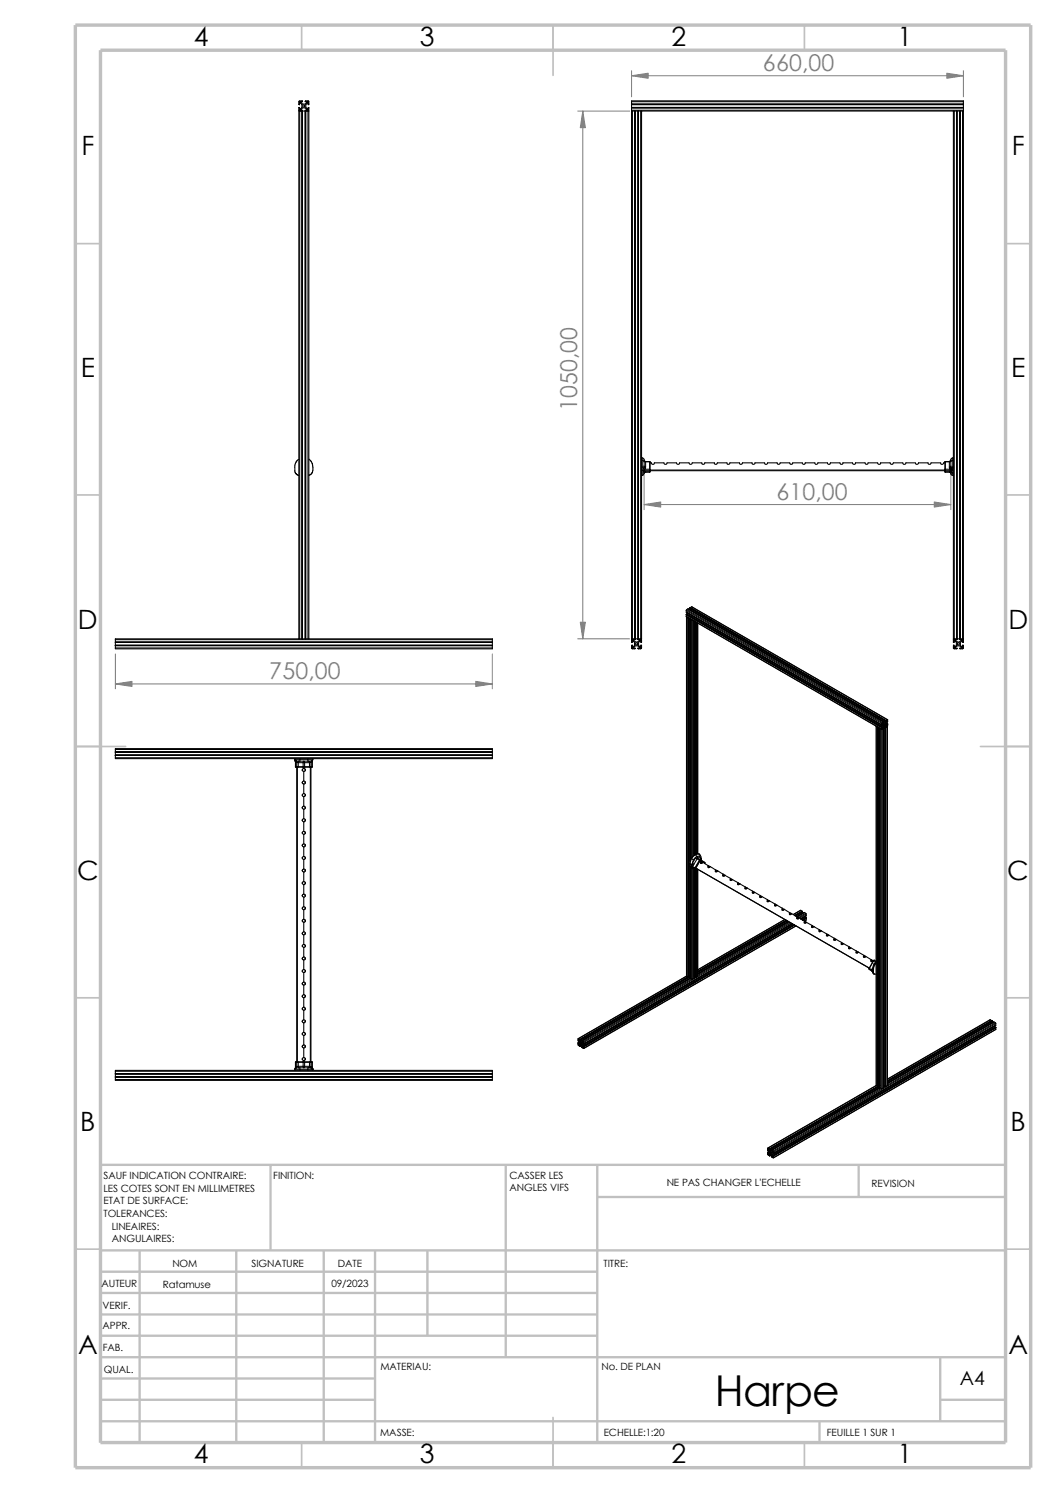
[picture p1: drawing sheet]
<svg xmlns="http://www.w3.org/2000/svg" width="210mm" height="297mm" viewBox="0 0 210 297" stroke-linecap="round" stroke-linejoin="round" font-family="sans-serif">
<g fill="none" stroke="#c0c0c0" stroke-width=".34">
<path d="M60 5v5M110 5v10M160 5v5M15 48.5h5M200 48.5h5M15 98.5h5M200 98.5h5M15 148.5h10M195 148.5h10M15 198.5h5M200 198.5h5M15 248.5h5"/>
<path d="M200 248.5h5M60 287v5M110 282v10M160 287v5"/>
</g>
<g fill="none" stroke="#c0c0c0" stroke-width=".47">
<path d="M53.8 231.7v17.1M100.6 231.7v38.3M118.8 238.1h81.2M118.8 231.7v55.3M170.8 231.7v6.4M200 231.7h-180v55.3M20 248.8h180M20 257.2h98.8M20 253h98.8M27.8 248.8v38.2M47 248.8v38.2M64.4 248.8v38.2"/>
<path d="M74.6 248.8v38.2M85 248.8v16.9M20 265.7h98.8M20 261.5h98.8M20 270h180M20 274.2h54.6M20 278.5h54.6M187 278.5h13M187 270v12.7M20 282.7h180M163 282.7v4.3"/>
</g>
<path d="M15 5h190v287h-190zM20 10h180v277h-180z" fill="none" stroke="#c0c0c0" stroke-width=".68" stroke-linecap="butt"/>
<g fill="none" stroke="#000" stroke-width=".21">
<path d="M59.5 21.4l-.1 .6 .2 .1M59.5 20.7h.1M59.5 21.4h.1M59.5 20.2h.3l-.1 .2h-.2zM59.5 21.8l.2-.1 .1 .3h-.3zM59.6 21.4h-.1M59.6 21.4v.2h.2M59.6 21.4h.1M59.6 22.1h-.2v105M59.6 22.1h1.7M59.6 22.1v105M59.8 20.5h-.2v.3l-.1-.1"/>
<path d="M59.8 20.5l.2 .3v.6M59.8 20.5h.1M59.8 21.6h.1M60 21.4h.1M60 21.4l-.2 .2M60.1 22.1h.1M60.1 20.1l-.7 .1 .1 .5M60.1 20.1v.1M60.1 22.1v105M60.1 20.1h.1M60.1 22h.1M60.1 20.2h.1"/>
<path d="M60.1 22v.1M60.2 21.5l-.3 .2v.2l.3 .1M60.2 20.2h-.3v.2l.3 .3M60.2 20.7h.5M60.2 21.5h.5M60.2 20.7h.1M60.2 21.5h.1M60.7 20.2h.3M60.7 22l.1 .1M60.7 21.5l.3 .2v.2M60.7 22.1v105M60.7 22.1h.1"/>
<path d="M60.7 20.7h.1M60.7 20.2h.1M60.7 22h.1M60.7 21.5h.1M60.8 22.1h.1M60.8 22.1v105M60.8 20.1h.1M60.8 20.1l-.1 .1M60.8 20.1h.6v.6M60.8 21.4l.3 .2M60.8 21.4h.1M61 20.2h.1"/>
<path d="M61 21.9h.1M61 20.2v.2l-.3 .3M61 21.9l-.3 .1M61.1 21.8h.2v.1l-.2 .1zM61.1 20.2h.2v.2h-.2zM61.1 21.6h.1M61.3 22.1h.1v105M61.3 22.1v105M61.3 21.4v.2h-.2M61.3 21.4h.1M61.4 20.7h.1M61.4 21.4h.1"/>
<path d="M61.4 20.7l-.1 .1v-.3h-.2l-.3 .3v.6M61.4 21.4v.5l-.1 .2M125.6 22.1h.2M125.6 22.1v105h.2M125.6 20.2h66M125.6 21.4h66M125.6 21.9h66M125.6 20.7h66M125.6 20.2v1.7M125.6 21.9v.2M125.6 20.2v-.1h66v.1M125.6 20.7h.1"/>
<path d="M125.6 21.4h.1M125.6 20.8h66zM125.8 22.1h1.6M125.8 22.1v105M126.2 22.1v105M126.2 22.1h.1M126.3 22.1v105M126.3 22.1h.1M126.9 22.1v105M127 22.1h.1M127.4 22.1h.2M127.4 22.1v105"/>
<path d="M127.6 22.1v69.5M127.6 22.1h62M189.6 22.1v69.5M189.6 22.1h.2M189.8 22.1h1.6M189.8 22.1v105M190.2 22.1h.1M190.2 22.1v105M190.3 22.1v105M190.3 22.1h.1M190.9 22.1v105M190.9 22.1h.1"/>
<path d="M191 22.1v105M191 22.1h.1M191.4 22.1h.2M191.4 22.1v105M191.6 22.1v105h-.2M191.6 20.2v1.7M191.6 21.9v.2M191.6 20.7h.1M191.6 21.4h.1M59.4 91.4l-.5 .5-.3 .6 .1 1.5 .4 .4 .3 .2M61.4 91.4l.3 .2M61.7 91.6l.4 .7 .1 1.3"/>
<path d="M62.2 93.6l-.2 .6-.6 .4M127.6 94.6v32.5h-.2M127.6 93.6h.1M127.6 92.9h.1M127.6 91.6h.1M127.6 94.6h.1M127.6 91.1h.1M127.6 92.9v.7M127.6 91.6v1.3M127.6 93.6v1M127.7 91.6l.4 .3M127.7 92.9v.7"/>
<path d="M127.7 91.6v1.3M127.7 92.9h.4M127.7 93.6h.2M127.7 93.6v1M127.7 91.1v.5M127.7 91.1a.54 .54 0 0 1 .4 .8M127.9 93.6l.1 .2M128 93.1l-.1 .5M128 93.8l.1 .2M128 93.1l.2 .2M128.1 94v.1M128.1 93.6h-.2"/>
<path d="M128.1 91.5l.3 .3M128.1 91.9v.8M128.1 94.1h.1M128.1 92.9l.3 .2M128.1 92.7l.3 .2M128.1 91.7l.3 .2M128.1 92.7v.2M128.1 92.9l-.1 .2M128.1 93.6h.1M128.1 94.2l-.4 .4M128.2 93.6l-.2 .2M128.2 93.3l-.1 .3"/>
<path d="M128.2 93.6h1M128.2 93.3h1M128.2 93.6l.1 .3M128.3 93.9h.1M128.3 93.9h.9M128.3 93.9l-.2 .1M128.4 93.1l-.2 .2M128.4 93.9h.8M128.4 93.9l-.3 .2M128.4 91.8v.1M128.4 91.8h.8M128.4 91.9h.8"/>
<path d="M128.4 92.9v.2M128.4 91.9v1M129.2 93.3v.3M129.2 93.3l.1 .1M129.2 91.9h.1M129.2 93.9h.1M129.2 91.8v.1M129.2 91.9v1.4M129.2 93.6v.3M129.2 91.8l.1 .1M129.3 93.8l-.1 .1M129.3 93.6h-.1"/>
<path d="M129.3 93.4v.2M129.3 93.8h.1M129.3 92.1l.2 .1a.3 .3 0 0 0 .4 .2 .3 .3 0 0 0 .2-.3l1.9 .1a.33 .33 0 0 0 .4 .2 .33 .33 0 0 0 .3-.3l1.9 .1a.3 .3 0 0 0 .3 .2 .3 .3 0 0 0 .3-.3l1.9 .1a.3 .3 0 0 0 .3 .2 .3 .3 0 0 0 .3-.3l1.9 .1a.3 .3 0 0 0 .3 .2 .3 .3 0 0 0 .3-.3l1.9 .1a.3 .3 0 0 0 .3 .2 .3 .3 0 0 0 .3-.3l1.9 .1a.3 .3 0 0 0 .3 .2 .3 .3 0 0 0 .3-.3l1.9 .1a.3 .3 0 0 0 .3 .2 .3 .3 0 0 0 .3-.3l1.9 .1a.3 .3 0 0 0 .3 .2 .3 .3 0 0 0 .3-.3l1.9 .1a.3 .3 0 0 0 .3 .2 .3 .3 0 0 0 .3-.3l1.9 .1a.3 .3 0 0 0 .3 .2 .3 .3 0 0 0 .3-.3l1.9 .1a.3 .3 0 0 0 .3 .2 .3 .3 0 0 0 .2-.3l2 .1a.3 .3 0 0 0 .3 .2 .3 .3 0 0 0 .2-.3l2 .1a.3 .3 0 0 0 .3 .2 .3 .3 0 0 0 .2-.3l1.9 .1a.3 .3 0 0 0 .4 .2 .3 .3 0 0 0 .2-.3l1.9 .1a.3 .3 0 0 0 .4 .2 .3 .3 0 0 0 .2-.3l1.9 .1a.3 .3 0 0 0 .4 .2 .3 .3 0 0 0 .2-.3l1.9 .1a.3 .3 0 0 0 .4 .2 .3 .3 0 0 0 .2-.3l1.9 .1a.3 .3 0 0 0 .4 .2 .3 .3 0 0 0 .2-.3l1.9 .1a.33 .33 0 0 0 .4 .2 .33 .33 0 0 0 .3-.3l1.9 .1a.3 .3 0 0 0 .3 .2 .3 .3 0 0 0 .3-.3l1.9 .1a.3 .3 0 0 0 .3 .2 .3 .3 0 0 0 .3-.3l1.9 .1a.3 .3 0 0 0 .3 .2 .3 .3 0 0 0 .3-.3l1.9 .1a.3 .3 0 0 0 .3 .2 .3 .3 0 0 0 .3-.3h.2M129.3 93.6h58.6M129.3 91.9v1.5M129.3 93.6v.2M129.3 93.5h58.6M187.9 93.8l.1 .1M187.9 93.4v.2M187.9 93.6h.1M187.9 93.8h.1M187.9 91.9v1.5"/>
<path d="M187.9 93.6v.2M188 91.8l-.1 .1M188 93.3v.3M188 93.3l-.1 .1M188 91.9h-.1M188 93.9h.1M188 91.8v.1M188 93.9h.8M188 91.8h.8M188 93.6h1M188 93.3h1M188 91.9v1.4"/>
<path d="M188 93.6v.3M188 91.9h.8M188 93.9h.9M188.8 91.8v.1M188.8 91.9v1M188.8 92.9v.2M188.8 93.1l.1 .2 .3-.2M188.8 93.9l.3 .2M188.9 93.9h-.1M188.9 93.9h.1M188.9 93.9l.2 .1M188.9 93.8l.2 .1"/>
<path d="M188.9 93.8v.1M189 93.3v.1M189 93.6l.2 .2M189 93.6l-.1 .2M189 93.6h.2M189 93.6h.1M189 93.4v.2M189 93.6l.2 .1M189.1 92.7v.2M189.1 92.9l.1 .2M189.1 91.5l-.3 .3M189.1 92.9h.4"/>
<path d="M189.1 91.9v.8M189.1 92.9l-.3 .2M189.1 94.2h.1M189.1 92.7l-.3 .2M189.1 91.7l-.3 .2M189.1 94.2v.2l.4 .2M189.1 93.9v.1M189.1 93.9l.4 .1M189.1 94l.4 .1M189.1 94v.1M189.2 93.1h.3M189.2 93.4v.2"/>
<path d="M189.2 93.4l.2 .1M189.2 93.2v.2M189.2 93.6v.1M189.2 93.7v.1M189.2 93.4h-.2M189.2 93.1v.1M189.2 93.8l-.1 .1M189.2 93.2l-.2 .1M189.4 93.5l-.2 .1M189.4 93.5v.1M189.4 93.6l-.2 .1M189.4 93.6l.1 .4"/>
<path d="M189.4 93.6h.2M189.5 93.1l-.1 .4M189.5 92.9v.2M189.5 94v.1M189.5 92.9h.1M189.5 91.6h.1M189.5 94.6h.1M189.5 91.1h.1M189.5 91.6l-.4 .3M189.5 91.6v1.3M189.5 94.1v.5M189.5 91.1v.5"/>
<path d="M189.5 91.1a.54 .54 0 0 0-.4 .8M189.6 91.6v1.3M189.6 93.6v1M189.6 94.6v32.5h.2M189.6 92.9v.7M22.9 128.4h75M22.9 128.9h75M22.9 127.3v1.1M22.9 128.4v.5M22.9 127.3h75M22.9 127.8h75M22.9 128.4h75.1"/>
<path d="M22.9 128.4h.1M22.9 128.9v.2h75v-.2M22.9 127.8h.1M59.4 127.1h.2M59.4 127.1h-36.5v.2M59.6 127.1h1.7M60.1 127.1h.1M60.7 127.1h.1M60.8 127.1h.1M61.3 127.1h.1M61.4 127.1h36.5v.2M97.9 127.3v1.1"/>
<path d="M97.9 128.4v.5M97.9 128.4h.1M97.9 127.8h.1M125.6 128.4v.6l.6 .1M125.6 128.4h.1M125.7 127.2h.2v.2h-.2zM125.7 128.8l.2-.1v.3h-.2zM125.7 128.4h-.1M125.7 128.4h.1M125.7 127.8h.1M125.7 128.4v.2l.2 .1M125.8 127.1h1.6"/>
<path d="M125.8 127.1h-.2l.1 .7M125.9 128.7h.1M125.9 127.6h.1M125.9 127.6h-.2v.2M125.9 127.6l.3 .2M126.1 128.9h.2M126.1 127.3h.2M126.1 127.3v.1M126.1 128.7v.2M126.1 128.7h.1M126.1 128.9h.1M126.1 127.3h.1"/>
<path d="M126.1 127.4h.1M126.2 128.4l-.3 .3M126.2 127.8v.6M126.2 128.4h.1M126.2 127.8h.1M126.2 127.1l.1 .1M126.2 127.1h.1M126.2 129.1h.1M126.3 128.9l-.1 .2M126.3 128.5h.6M126.3 128.5l-.2 .2M126.3 127.2h.1"/>
<path d="M126.3 128.5h.1M126.3 128.9h.1M126.3 127.3h.1M126.3 127.1h.1M126.9 128.5h.1M126.9 128.5l.3 .2v.2l-.3 .1M126.9 127.2h.1M126.9 129h.1M126.9 127.2l.3 .1v.1l-.3 .3h-.6l-.2-.3M127 127.1h.1M127 129v.1M127 127.1l-.1 .1"/>
<path d="M127 129.1h.1M127 127.8l.3-.2h.2v.2M127 127.8v.6M127 128.4l.3 .3M127 127.8h.1M127 128.4h.1M127.3 127.2h.2v.2h-.2zM127.3 128.7h.1M127.4 127.1l.2 .2v.5M127.5 128.4v.3h-.2M127.5 128.4h.1M127.5 127.8h.1"/>
<path d="M127.6 128.4h.1M127.6 127.8h.1M127.6 128.4l-.1 .6-.5 .1M136.5 122.3h.1M136.5 121.8h.1M136.5 122.6l38.9 22.5M136.5 121.8l39.2 22.6M136.5 121.5l38.8 22.4M136.5 121.5v.3M136.5 122.3v.3M136.5 122.3l38.9 22.4M136.5 122.3l38.8 22.4"/>
<path d="M136.5 122.6l38.8 22.4M136.5 122.7l.1 .1M136.5 122.7l.1 71.5M136.5 122.2h.1M136.5 122.2v.1M136.5 122.2l38.9 22.4M136.6 122.8l.2 .1M136.6 122.8v71.4M136.6 121.3l38.9 22.4M136.6 121.3l-.1 .2M136.8 121.1h.1M136.8 121.1l39.3 22.7"/>
<path d="M136.8 122.9v71.5M136.8 121.1l-.2 .2M136.8 122h.1M136.8 122l38.9 22.5M136.8 122l-.1 .3M136.8 122.9h.1M136.9 121.2h.1M136.9 122.9h.1M136.9 122.9l.1 71.5M137.2 120.9h.1M137.2 121.3h.1M137.2 121h.1"/>
<path d="M137.2 121l38.9 22.5M137.2 123.1v48.3M137.2 120.9l38.9 22.5M137.2 121.3l38.9 22.5M137.3 123.1h.1M137.3 123.1v48.2M137.3 120.9l38.8 22.4M137.3 120.9l-.1 .1M137.3 123.1l.2 .2M137.3 120.9h-.1M137.4 121.1l-.2 .2M137.5 123.3l.2 .1"/>
<path d="M137.5 120.7l39 22.5M137.5 123.3v47.3M137.5 120.7l38.9 22.5M137.5 120.7l-.2 .2M137.8 123.4v47M138 123.5v46.6M138.3 123.7v46.2M138.4 123.8v46.1M138.5 123.8v46.1M138.7 124v45.8M138.8 124v45.8M189.6 128.4h.1"/>
<path d="M189.6 127.7v.1M189.6 128.4v.6l.6 .1M189.6 127.8h.1M189.7 128.4h.1M189.7 127.8h.1M189.7 128.8l.2-.1v.3h-.2zM189.7 127.2h.2v.2h-.2zM189.7 128.4v.3h.2M189.7 127.8v-.2h.2l.3 .2M189.8 127.1h-.2l.1 .7M189.8 127.1h1.6M189.9 128.7h.1"/>
<path d="M190.2 128.4l-.3 .3M190.2 127.8v.6M190.2 128.4h.1M190.2 127.8h.1M190.2 129.1h.1M190.2 127.1h.1M190.2 127.1l.1 .1M190.3 128.5l-.3 .4h.3M190.3 128.9l-.1 .2M190.3 127.3h-.3v.1l.3 .3h.6l.2-.3M190.3 128.5h.6M190.3 127.2h.1"/>
<path d="M190.3 128.5h.1M190.3 128.9h.1M190.3 127.1h.1M190.9 128.9l.1 .2M190.9 128.9h.2M190.9 127.3h.2M190.9 127.2h.1M190.9 128.5l.2 .2M190.9 127.3h.1M190.9 128.9h.1M190.9 128.5h.1M190.9 127.1h.1"/>
<path d="M191 127.1l-.1 .1M191 127.1h.1M191 129.1h.1M191 127.8v.6M191 128.4l.3 .3M191 127.8h.1M191 128.4h.1M191.1 127.3v.1M191.1 128.7v.2M191.1 127.4h.1M191.1 127.3h.1M191.1 128.9h.1"/>
<path d="M191.1 128.7h.1M191.3 127.6h.2v.2M191.3 127.6l-.3 .2M191.3 128.7h.1M191.3 128.8l.2-.1v.2l-.2 .1zM191.3 127.6h.1M191.3 127.2h.2v.2h-.2zM191.4 127.1l.2 .2v.5M191.5 128.4v.2l-.2 .1M191.5 128.4h.1M191.5 127.8h.1M191.6 127.8h.1"/>
<path d="M191.6 127.8h-.1M191.6 128.4v.6l-.6 .1M191.6 128.4h.1M22.9 149.1v1.1M22.9 150.3v.4M22.9 149.1h75M22.9 149.6h75M22.9 150.3h75M22.9 150.7h75M22.9 150.2h75.1M22.9 150.2h75M22.9 149.1v-.2h75v.2"/>
<path d="M22.9 149.6h.1M22.9 150.3h.1M22.9 150.7v.2h75v-.2M22.9 150.2v.1M22.9 150.2h.1M58.6 151.1l.1 .3M58.6 150.9v.2M58.6 151h.2M58.7 151.4l.1 .1M58.7 151.4h.1M58.8 152.5v.1M58.8 151.3l-.1-.3 .2 .4"/>
<path d="M58.8 151.3v.2M58.8 152.5h.1M58.8 151.5h.1M58.8 151.3h.1M58.8 151.5v.1M58.8 151.3l-.1 .1M58.8 151.5v1M58.8 152.5l.1 .1M58.8 151l.2 .4M58.8 151.6h.1M58.8 151.6v.9M58.8 151.3l.1 .1"/>
<path d="M58.8 152.5h.2M58.8 151h.8M58.8 151.3v.3M58.9 152.6h.1M58.9 151.4h.1M58.9 152.6h.2M58.9 151.4v.2M58.9 151.4l.1 .2M58.9 151.6h.1M59 151.4l.1 .2M59 151.4h.4M59 151.6v.9"/>
<path d="M59 152.6v58.6M59 151.6h.1M59 152.5h.3M59 152.5l.1 .1M59.1 151.6l.2 .1M59.1 152.6h.1M59.1 152.6v58.6M59.2 152.6h1M59.3 151.7h.1M59.3 151.7v.8M59.3 151.7h1M59.3 152.5h1"/>
<path d="M59.3 152.5l-.1 .1M59.4 151.4l-.1 .3M59.4 151.4h.2M59.5 151.4l-.2 .3M59.6 151v.4M59.6 150.9v.1M59.6 151h1.6M59.6 151.4h1.6M60.1 153.1v.1M60.1 155.6v.1M60.1 158.1v.1M60.2 153v.3"/>
<path d="M60.2 155.6v.2M60.2 158.1v.2M60.2 152.6h.4M60.3 151.7v.8M60.3 152.5l-.1 .1M60.3 151.7h.3M60.3 151.7l.1-.3 .2 .3M60.3 152.5h.3M60.4 152.6v.3M60.4 153.5v1.9M60.4 156v1.9M60.4 158.5v1.9"/>
<path d="M60.4 152.9a.3 .3 0 0 0-.3 .3 .3 .3 0 0 0 .3 .3M60.4 155.4a.3 .3 0 0 0-.3 .3 .3 .3 0 0 0 .3 .3M60.4 157.9a.32 .32 0 0 0-.3 .3 .32 .32 0 0 0 .3 .3M60.4 157.9a.32 .32 0 0 1 .3 .3 .32 .32 0 0 1-.3 .3M60.4 155.4a.3 .3 0 0 1 .3 .3 .3 .3 0 0 1-.3 .3M60.4 152.9a.3 .3 0 0 1 .3 .3 .3 .3 0 0 1-.3 .3M60.6 152.5v.1M60.6 151.7v.8M60.6 151.7h1M60.6 152.5h1M60.6 152.6h1M60.7 153v.3"/>
<path d="M60.7 155.5v.3M60.7 158.1v.2M61.2 151.4h.2M61.2 150.9v.1M61.2 151v.4M61.2 151h1M61.3 151.4l.3 .3M61.4 151.4l.2 .3M61.6 152.5h.2M61.6 152.5v.1M61.6 151.7v.8M61.6 151.7h.1"/>
<path d="M61.6 152.6h.2M61.7 152.6v58.6M61.8 152.6h.2M61.8 152.5v.1M61.8 151.6l-.2 .1M61.8 151.6v.9M61.8 152.6v58.6M61.8 152.5h.3M61.9 151.4l-.1 .2M61.9 151.4h-.5M62 152.6h.1M62.1 152.5h.1"/>
<path d="M62.1 151.3l-.2 .1M62.1 151.6v.9M62.1 151.6h-.3M62.1 151.3v.3M62.1 152.5l-.1 .1M62.1 151.4h.1M62.1 151.4v.2M62.1 151.4v1.1M62.1 151.3h.1M62.1 151.3v.1M62.2 151l-.1 .3M62.2 150.9v.1"/>
<path d="M97.9 149.1v1.1M97.9 150.3v.4M97.9 149.6h.1M97.9 150.3h.1M97.9 150.2v.1M174.2 144.4l.3 .3M174.2 144.5l.1 71.5M174.5 144.7v71.5M174.5 144.7h.1M174.6 144.7h.1M174.6 144.7h.1v71.4M174.6 144.7v71.5"/>
<path d="M174.6 144.7l.1 71.5M175 144.9h.1M175 144.9v71.5M175 144.9l.3 .2M175.3 145.1v71.4M175.3 145.1h.2M175.3 143.9l.1 .3M175.3 144.7v.3M175.3 145l.2 .1M175.4 144.7h.1M175.4 144.2h.1M175.4 144.7h-.1"/>
<path d="M175.4 144.3h.1M175.4 144h.1M175.4 145h.1M175.4 143.9h.1M175.4 143.9v.1M175.4 144.6v.2M175.4 144.9v.1M175.4 144.7h.2M175.4 144.8h.1M175.4 144.9l.1 .1M175.5 143.8l.1 .1M175.5 144.9h.1"/>
<path d="M175.5 145.1v71.4M175.5 143.8l-.1 .1M175.5 144.9h-.1M175.5 143.7l-.2 .2M175.5 143.8h.1M175.5 144.8l.1 .1M175.5 143.9v.1M175.5 144.8v.1M175.5 145h.1M175.6 143.9h-.1M175.6 144.9l-.1 .1M175.6 144l.1 .1"/>
<path d="M175.6 144l-.2 .3M175.6 143.8v.1M175.6 144.9h.1M175.6 144.7l-.1 .1M175.6 144.7h.1M175.6 144h.1M175.6 144.8h.1M175.6 143.8h.1M175.6 143.9h.1M175.6 144.7l.2 .1M175.6 143.9l.2 .1M175.6 144.8v.1"/>
<path d="M175.7 144.1v.3M175.7 144.9v71.5M175.7 143.6h.1M175.7 144.9l-.2 .2M175.7 144.5l-.1 .2M175.7 143.6l-.2 .1M175.7 144.4v.1M175.8 144.8v.1M175.8 144.5h.1M175.8 144h.1M175.8 144.5l-.2 .3M175.8 144.8l-.2 .1"/>
<path d="M175.8 143.6l-.2 .1M175.8 144.5l.3 .2M175.8 144.9h-.2M175.8 144.9h-.1M175.9 144.5l-.1 71.5M175.9 144.4l.2 .2M176 144.4l.3 .1M176 144.7v71.4M176 144.7h.1M176.1 144.7v71.5M176.1 144.7h.1M176.1 144.3l.2 .1"/>
<path d="M176.1 143.8l-.3 .2M176.1 144.3l-.3 .2M176.1 143.8h.1M176.1 143.5h.1M176.1 144.3h.1M176.1 143.4v.1M176.1 143.4l.2 .1M176.1 143.3v.1M176.1 143.4h.1M176.1 143.3h.1M176.2 144.7h-.2M176.2 144.2l.2 .1"/>
<path d="M176.2 143.8v.4M176.2 143.8h.1M176.2 144.2h.1M176.3 143.4h.1M176.3 143.5l-.2 .3M176.3 143.4v.1M176.3 144.4v.1M176.3 143.4l-.2 .1M176.3 144.5l-.2 .1M176.3 143.5h.1M176.3 144.5h.1M176.3 144.4h.1"/>
<path d="M176.3 143.4l.1 .1M176.3 143.6h.1M176.3 143.3l.1 .1M176.3 144.4l.1 .1M176.3 143.3v.1M176.3 143.6l-.1 .2M176.4 144.4h-.1M176.4 143.3h-.1M176.4 143.3h.1M176.4 144.4h.1M176.4 144.3h.1M176.4 143.5h.1"/>
<path d="M176.4 144.2l-.2-.1 .2 .1M176.4 144l.2 .1M176.4 144.5l-.3 .2M176.4 143.5v.1M176.4 144.1v.1M176.4 144.5v71.5M176.4 144.3v.1M176.4 144.5h.1M176.4 143.4v.1M176.4 143.2l-.3 .1M176.4 143.6h.1M176.4 143.5l-.1 .1"/>
<path d="M176.4 144.2v.1M176.4 144.2h.1M176.4 144h.1M176.4 143.2h.1M176.5 143.6h.1M176.5 144h.1M176.5 144.5l-.1 71.5M176.5 143.3h.1M176.5 144v.1M176.5 144.3v.1M176.5 144l-.3-.2 .2 .3M176.5 144.4l-.1 .1"/>
<path d="M176.5 143.3l-.1 .1M176.5 144.1h.1M176.5 143.2v.4M176.5 144.1l-.1 .4M60.1 160.6v.1M60.1 163.1v.1M60.1 165.6v.1M60.1 168.1v.1M60.1 170.6v.1M60.1 173.1v.1M60.1 175.6v.1M60.1 178.1v.1"/>
<path d="M60.2 160.6v.2M60.2 163.1v.2M60.2 165.6v.2M60.2 168.1v.2M60.2 170.6v.2M60.2 173.1v.2M60.2 175.6v.2M60.2 178.1v.2M60.4 161v1.9M60.4 163.5v1.9M60.4 166v1.9M60.4 168.5v1.9"/>
<path d="M60.4 171v1.9M60.4 173.5v1.9M60.4 176v1.9M60.4 178.5v1.9M60.4 160.4a.32 .32 0 0 0-.3 .3 .32 .32 0 0 0 .3 .3M60.4 162.9a.32 .32 0 0 0-.3 .3 .32 .32 0 0 0 .3 .3M60.4 165.4a.3 .3 0 0 0-.3 .3 .3 .3 0 0 0 .3 .3M60.4 167.9a.3 .3 0 0 0-.3 .3 .3 .3 0 0 0 .3 .3M60.4 170.4a.3 .3 0 0 0-.3 .3 .3 .3 0 0 0 .3 .3M60.4 172.9a.3 .3 0 0 0-.3 .3 .3 .3 0 0 0 .3 .3M60.4 175.4a.3 .3 0 0 0-.3 .3 .3 .3 0 0 0 .3 .3M60.4 177.9a.3 .3 0 0 0-.3 .3 .3 .3 0 0 0 .3 .3"/>
<path d="M60.4 177.9a.3 .3 0 0 1 .3 .3 .3 .3 0 0 1-.3 .3M60.4 175.4a.3 .3 0 0 1 .3 .3 .3 .3 0 0 1-.3 .3M60.4 172.9a.3 .3 0 0 1 .3 .3 .3 .3 0 0 1-.3 .3M60.4 170.4a.3 .3 0 0 1 .3 .3 .3 .3 0 0 1-.3 .3M60.4 167.9a.3 .3 0 0 1 .3 .3 .3 .3 0 0 1-.3 .3M60.4 165.4a.3 .3 0 0 1 .3 .3 .3 .3 0 0 1-.3 .3M60.4 162.9a.32 .32 0 0 1 .3 .3 .32 .32 0 0 1-.3 .3M60.4 160.4a.32 .32 0 0 1 .3 .3 .32 .32 0 0 1-.3 .3M60.7 160.6v.2M60.7 163.1v.2M60.7 165.6v.2M60.7 168.1v.2"/>
<path d="M60.7 170.6v.2M60.7 173.1v.2M60.7 175.6v.2M60.7 178.1v.2M137.2 172.3l.2 .4M137.2 171.9h.1M137.2 172.3h.1M137.2 171.9v.4M137.2 171.9h.4M137.2 172.3l.2 .1M137.2 172.6l.1 22M137.3 172.6v22"/>
<path d="M137.4 172.7h.6M137.4 172.4h.1M137.4 172.4l.1 .2M137.5 170.8h.1M137.5 170.8l-.3 1.1M137.5 172.1l-.1 .3M137.5 172.6h.1M137.5 172.1l.2 .2M137.5 170.8l.4 .3M137.5 172.4l.1 .1M137.5 172.8v22M137.6 172.6h.3"/>
<path d="M137.6 171.9l-.1 .2M137.6 172.5l.6 .3M137.6 172.5l.2 .1M137.6 171.9l.3 .2M137.6 172.5l-.1 .1M137.7 172.3l-.2 .1M137.7 172.3l.5 .3M137.7 171.7l-.1 .2M137.7 171.7l.3 .2M137.8 172.8v22M137.8 172.6h-.2M137.8 172.6h.1"/>
<path d="M137.8 172.6l.5 .3M137.9 172.1l-.2 .2M137.9 171.1l-.2 .6M138 169.8h.1M138 172.7v21.9M138 170.1l-.5 .7M138 169.9l.3 .2M138.1 169.8h.2M138.2 172.6l.1 .1M138.2 172.6v.2M138.3 172.7v.1M138.3 170.1l.2 .3"/>
<path d="M138.3 170.7l.3 .2M138.3 169.8l.1 .1M138.3 172.9v21.5M138.3 172.8l.2 .1M138.3 170.7l-.6 1M138.3 170.1l-.8 .7M138.3 172.8h-.1M138.4 172.7l.1 .1M138.4 172.7l34.4 19.9M138.4 172.9v21.5M138.5 172.9v21.5M138.5 172.9h-.2"/>
<path d="M138.5 172.8v.1M138.5 172.8h.1M138.5 170.4l-.6 .7M138.6 172.8l-.3 .1M138.6 172.8h.1M138.6 170.9l-.7 1.2M138.6 170.9l.5 .2M138.7 170.4l-.4 .3M138.7 170.4l.1 .4M138.7 172.9v21.3M138.7 170.4l.7 .4M138.8 172.9l-.1 21.3"/>
<path d="M138.8 170.8l.5 .2M138.8 170.8l-.2 .1M139.1 169.9l.2 .3 .1 .6M139.1 169.9h-.4l-.4 .2M139.1 169.9h-.7M139.1 169.9v.4M139.1 171.1l.1 .1M139.1 171.1l-.9 1.5M139.1 170.3l.3 .5M139.1 170.3l-.6 .1M139.2 171.2l-.9 1.5M139.3 171l-.2 .1"/>
<path d="M139.3 171.2h-.1M139.3 171v.2M139.3 171.2l.9 .5M139.3 171l.8 .5M139.3 171.7h.1M139.4 171.7h-.1M139.4 170.8v.3M139.4 170.8v.1M139.4 171.7h.1M139.4 171.5l.2 .2M139.4 170.9v.1M139.4 171.5l-.1 .2"/>
<path d="M139.4 171.3l-.2-.1-.8 1.5M139.4 170.9l.1 .3M139.4 171.3a.25 .25 0 0 0 0 .5 .24 .24 0 0 0 .3-.3M139.4 171.3l.3 .2M139.4 171l.2 .2-.1-.1M139.4 170.9l.1 .2M139.4 171l.1 .2M139.4 170.9h.1M139.4 171h.1M139.5 171.1v.1M139.5 171.2h.1M139.7 171.5l1.1 .7"/>
<path d="M140.1 171.5l.1 .2M140.2 171.7h.1M140.2 171.7v.1M140.2 171.7l-.1 .1M140.8 172.2a.24 .24 0 0 0 .1 .4 .24 .24 0 0 0 .3-.2l1.1 .7M140.8 172.2l.5 .2M140.8 172.4l.3 .2zM140.8 172.4v.1M142.3 173.2l.3 .2zM142.3 173.2v.2M142.3 173.1a.24 .24 0 0 0 .1 .4 .24 .24 0 0 0 .3-.3l1.1 .7M142.3 173.1l.4 .2"/>
<path d="M143.8 174.1l.3 .1zM143.8 174.1v.1M143.8 173.9a.22 .22 0 0 0 0 .4 .22 .22 0 0 0 .3-.2l1.2 .7M143.8 173.9l.4 .3M145.3 174.9l.2 .2zM145.3 174.9l-.1 .2M145.3 174.8a.23 .23 0 0 0 0 .4 .23 .23 0 0 0 .3-.2l1.2 .6M145.3 174.8l.4 .2M146.8 175.6a.23 .23 0 0 0 0 .4 .23 .23 0 0 0 .3-.2l1.1 .6M146.8 175.8l.2 .1zM146.8 175.8l-.1 .1M146.8 175.6l.4 .3"/>
<path d="M148.2 176.7l.3 .1zM148.2 176.7v.1M148.2 176.4a.25 .25 0 0 0 0 .5 .25 .25 0 0 0 .4-.2l1.1 .6M148.2 176.4l.4 .3M149.7 177.5l.2 .1zM149.7 177.5l-.1 .1M149.7 177.3a.25 .25 0 0 0 0 .4 .25 .25 0 0 0 .4-.2M149.7 177.3l.4 .2M150.1 177.5l1.1 .6M151.2 178.4l.2 .1zM151.2 178.4l-.1 .1M151.2 178.1a.25 .25 0 0 0 0 .5 .24 .24 0 0 0 .3-.2"/>
<path d="M151.2 178.1l.3 .3M151.5 178.4l1.2 .6M152.7 179.2l.2 .1zM152.7 179.2l-.1 .1M152.7 179a.24 .24 0 0 0-.1 .4 .24 .24 0 0 0 .4-.2M152.7 179l.3 .2M153 179.2l1.1 .6M154.1 179.8a.23 .23 0 0 0 0 .4 .23 .23 0 0 0 .4-.2l1.1 .7M154.1 179.8l.5 .3M60.1 180.6v.1M60.1 183.1v.1M60.1 185.6v.2"/>
<path d="M60.1 188.1v.2M60.1 190.6v.2M60.1 193.1v.2M60.1 195.6v.1M60.1 198.1v.1M60.2 180.6v.2M60.2 183v.3M60.2 185.5v.3M60.2 188v.3M60.2 190.5v.3M60.2 193v.3M60.2 195.5v.3"/>
<path d="M60.2 198v.3M60.4 181v1.9M60.4 183.5v1.9M60.4 186v1.9M60.4 188.5v1.9M60.4 191v1.9M60.4 193.5v1.9M60.4 196v1.9M60.4 198.5v1.9M60.4 180.4a.3 .3 0 0 0-.3 .3 .3 .3 0 0 0 .3 .3M60.4 182.9a.3 .3 0 0 0-.3 .3 .3 .3 0 0 0 .3 .3M60.4 185.4a.3 .3 0 0 0-.3 .3 .3 .3 0 0 0 .3 .3"/>
<path d="M60.4 187.9a.3 .3 0 0 0-.3 .3 .3 .3 0 0 0 .3 .3M60.4 190.4a.3 .3 0 0 0-.3 .3 .3 .3 0 0 0 .3 .3M60.4 192.9a.3 .3 0 0 0-.3 .3 .3 .3 0 0 0 .3 .3M60.4 195.4a.3 .3 0 0 0-.3 .3 .3 .3 0 0 0 .3 .3M60.4 197.9a.3 .3 0 0 0-.3 .3 .3 .3 0 0 0 .3 .3M60.4 197.9a.3 .3 0 0 1 .3 .3 .3 .3 0 0 1-.3 .3M60.4 195.4a.3 .3 0 0 1 .3 .3 .3 .3 0 0 1-.3 .3M60.4 192.9a.3 .3 0 0 1 .3 .3 .3 .3 0 0 1-.3 .3M60.4 190.4a.3 .3 0 0 1 .3 .3 .3 .3 0 0 1-.3 .3M60.4 187.9a.3 .3 0 0 1 .3 .3 .3 .3 0 0 1-.3 .3M60.4 185.4a.3 .3 0 0 1 .3 .3 .3 .3 0 0 1-.3 .3M60.4 182.9a.3 .3 0 0 1 .3 .3 .3 .3 0 0 1-.3 .3"/>
<path d="M60.4 180.4a.3 .3 0 0 1 .3 .3 .3 .3 0 0 1-.3 .3M60.7 180.6v.2M60.7 183v.3M60.7 185.5v.3M60.7 188v.3M60.7 190.5v.3M60.7 193v.3M60.7 195.5v.3M60.7 198v.3M136.5 194.2l-21.5 12.4M136.6 194.2l-21.5 12.4M136.6 194.2l.2 .2"/>
<path d="M136.8 194.4h.1M136.9 194.4h.1M136.9 194.4v-71.5v71.5M136.9 194.4l-21.6 12.4M137 194.4h.1M137 194.2h.3M137 194.4h-.1M137.2 194.2l-.2 .1 .2-.1M137.2 194.2h.1M137.2 194.2l-21.8 12.6M137.2 194.2l-.2 .2M137.3 194.6h.1"/>
<path d="M137.3 194.6l-21.6 12.5M137.3 194.6l-21.9 12.6M137.3 194.6l.2 .2M137.5 194.8h.3M137.5 194.8l-21.5 12.4M138 194.6h.1M138 194.6l-.2 .2M138 194.2h.1M138 194.2h.3M138.3 194.4h.1M138.3 194.4l-.3 .1M138.4 194.4h.1"/>
<path d="M138.7 194.2l-.2 .2M154.1 180l.2 .2zM154.1 180v.2M155.6 180.9l.2 .1zM155.6 180.9l-.1 .1M155.6 180.7a.25 .25 0 0 0 0 .4 .25 .25 0 0 0 .4-.2l1.1 .7M155.6 180.7l.4 .2M156.1 182.9l-17.3 10M156.1 182.9l-17.3 10.1M156.4 183.1l-17.6 10.2M156.5 183.1l-17.7 10.3 17.7-10.3M156.5 183.2l-17.7 10.2"/>
<path d="M156.8 183.3l-18 10.5 18-10.5M156.8 183.3l-18 10.4M157.1 181.7l.2 .2zM157.1 181.7l-.1 .2M157.1 181.6a.24 .24 0 0 0 0 .4 .24 .24 0 0 0 .3-.3M157.1 181.6l.3 .1M157.1 183.5l-18.3 10.6M157.3 183.6l-41.2 23.7M157.4 181.7l1.1 .7M157.6 183.8l-41.5 23.9M157.9 183.9l-41.8 24.2M157.9 184l-41.8 24.2"/>
<path d="M158 184l-41.9 24.2M158.5 182.6l.3 .2zM158.5 182.6v.2M158.5 182.4a.22 .22 0 0 0 .1 .4 .22 .22 0 0 0 .3-.2M158.5 182.4l.4 .2M158.6 182.6l-.1 .1M158.7 182.8h.1M158.9 182.6l1.1 .7M159.3 181.1l-1.6 .8M159.3 181.1l-1.5 .8M159.3 181.1l.2 .2M159.4 181.5l.2 .2"/>
<path d="M159.5 181.3h.1M159.5 181.3l-1.4 .8 1.5-.8M159.6 181.3h.1M159.6 183l.7-.5zM159.6 181.4l-1.4 .8M159.6 181.3l-1.5 .9M159.6 181.7l-1.1 .7M159.6 181.3v.1M159.6 181.4h.1M159.6 181.7h.1M159.9 181.5h.1M159.9 181.5l-1.4 .9"/>
<path d="M160 182.4h.1M160 181.5l-1.5 .9M160 182.4l-.7 .4M160 181.5l.2 .2M160 182.4l.1 .2M160 183.3a.23 .23 0 0 0 0 .4 .23 .23 0 0 0 .4-.2M160 183.3l.4 .2M160 183.4l.3 .2zM160 183.4l-.1 .2M160.2 181.7l-1.5 .8M160.2 181.7l.1 .2M160.3 182.6h.1"/>
<path d="M160.3 182.2h.1M160.3 182.2l-1 .6M160.3 182.6l-.7 .4M160.3 183l-.3 .2M160.3 181.9l-1.3 .7M160.3 182.6l-.7 .4 .7-.4M160.3 182.7l-.6 .3M160.3 182.6l-.7 .4 .7-.3M160.3 183l-.4 .2M160.3 181.9v.3M160.3 182.6v.4M160.3 182.7h.1"/>
<path d="M160.4 183.5l1.1 .6M161.5 184.1a.22 .22 0 0 0 0 .4 .22 .22 0 0 0 .3-.2l1.1 .7M161.5 184.3l.2 .1zM161.5 184.3l-.1 .1M161.5 184.1l.4 .3M162.9 185a.25 .25 0 0 0 .1 .4 .25 .25 0 0 0 .3-.2l1.1 .6M162.9 185l.5 .2M162.9 185.1l.3 .2zM162.9 185.1v.2M164.4 186l.3 .1zM164.4 186v.1M164.4 185.8a.25 .25 0 0 0 0 .4 .25 .25 0 0 0 .4-.2l1.1 .6"/>
<path d="M164.4 185.8l.4 .3M165.9 186.6a.25 .25 0 0 0 0 .5 .24 .24 0 0 0 .3-.2M165.9 186.6l.3 .3M165.9 186.9l.3 .1zM165.9 186.9v.1M166.2 186.9l1.2 .6M167.4 187.5a.24 .24 0 0 0 0 .4 .24 .24 0 0 0 .3-.2l1.2 .6M167.4 187.7l.2 .1zM167.4 187.7l-.1 .1M167.4 187.5l.4 .2M168.9 188.6l.2 .1zM168.9 188.6l-.1 .1"/>
<path d="M168.9 188.3a.23 .23 0 0 0 0 .4 .23 .23 0 0 0 .3-.1M168.9 188.3l.3 .3M169.2 188.6l1.1 .6M170.3 189.4l.3 .1zM170.3 189.4v.1M170.3 189.2a.25 .25 0 0 0 0 .4 .25 .25 0 0 0 .4-.2l1.1 .6M170.3 189.2l.4 .2M171.8 190.2l.2 .2zM171.8 190.2l-.1 .2M171.8 190a.25 .25 0 0 0 0 .5 .25 .25 0 0 0 .4-.3M171.8 190l.4 .2M172.2 190.2l1.1 .7"/>
<path d="M172.8 192.6l.1 .2M172.8 192.6l.1 .1M172.9 192.7l.5 .3M172.9 192.8l.5 .4M172.9 192.7v.1M173.3 190.9a.22 .22 0 0 0 0 .4 .22 .22 0 0 0 .3-.2l.6 .2M173.3 191.1l.2 .1zM173.3 191.1l-.1 .1M173.3 190.9l.4 .2M173.4 193l.2-.1 .1 .2-.1 .2M173.4 193.2h.1M173.4 193h.1"/>
<path d="M173.4 193l.1 .1M173.4 193v.2M173.5 193.2v.1M173.5 193.2h.1M173.5 192.7h.1M173.5 192.7l-.1 .3M173.5 193.1v.2M173.5 193.3l.1 .2M173.5 193.3h.1M173.5 193.1l.1 .2M173.6 192.8l.1 .1M173.6 192.8l-.1 .3"/>
<path d="M173.6 192.5l-.1 .2M173.6 193.5l.1 .1M173.6 193.3l.1 .3M173.6 193.3l.1 .1M173.6 193.3h.1M173.7 192.9v.5M173.7 193.6l.1 .2M173.7 193.6v.1M173.7 193.4a.34 .34 0 0 0 .1 .4 .34 .34 0 0 0 .4 0M173.7 193.7l.1 .1M173.7 191.1h.1M173.7 191.1l-.9 1.5"/>
<path d="M173.7 191.1l-.8 1.6M173.8 191.8l-.2 1M173.8 191.8l.1 .1M173.8 193.8h.1M173.9 191.1h-.2M173.9 191.1l.3 .1M173.9 191.9h.1M173.9 191.9l-.2 1M174 191.9l-.3 1M174.2 191.3l-.4 .5M174.2 191.5l-.3 .4M174.2 191.6l-.2 .3"/>
<path d="M22.9 213.1v1.7M22.9 214.3h75M22.9 213.6h75M22.9 214.8h75M22.9 213.1h75M22.9 214.2h75M22.9 213.7h75M22.9 214.3h.1M22.9 213.6h.1M22.9 214.8v.1h75v-.1M22.9 213.1v-.2h75v.2M22.9 214.2h.1"/>
<path d="M22.9 213.7h.1M58.6 212.8h1M58.6 212.8v.1M58.7 212.6h.1M58.7 212.6l-.1 .2M58.8 212.4l-.1 .2M58.8 212.4h.1M58.8 211.3h.1M58.8 211.3v1.2M58.8 212.5l-.1 .1M58.8 212.3v.1M58.8 211.3h.2"/>
<path d="M58.8 211.3v1M58.8 212.3v.2M58.8 211.2v.1M58.8 211.2h.1M58.9 211.2h.2M58.9 211.2l-.1 .1M58.9 212.5h-.1M59 212.2l-.2 .1M59 211.3v.9M59 211.3h.3M59 212.2l-.1 .3M59.1 211.2l-.1 .1"/>
<path d="M59.1 211.2h.1M59.2 211.2l.1 .1M59.2 211.2h1M59.3 212.1l.1 .3M59.3 212.1l-.3 .1M59.3 212.1h.1M59.3 212.1l.2 .3M59.3 212.1h1M59.3 211.3v.8M59.3 211.3h1M59.4 212.4h.2M59.4 212.4l-.5 .1"/>
<path d="M59.6 212.4v.4M59.6 212.8h1.6M59.6 212.4h1.6M59.6 212.8v.1M60.1 200.6v.1M60.1 203.1v.1M60.1 205.6v.1M60.1 208.1v.1M60.1 210.6v.1M60.2 200.6v.2M60.2 203.1v.2M60.2 205.6v.2"/>
<path d="M60.2 208.1v.2M60.2 210.6v.2M60.2 211.2h.4M60.2 211.2l.1 .1M60.3 211.3v.8M60.3 211.3h.3M60.3 212.1l.1 .3 .2-.3M60.3 212.1h.3M60.4 201v1.9M60.4 203.5v1.9M60.4 206v1.9M60.4 208.5v1.9"/>
<path d="M60.4 211v.2M60.4 210.4a.3 .3 0 0 0-.3 .3 .3 .3 0 0 0 .3 .3M60.4 200.4a.32 .32 0 0 0-.3 .3 .32 .32 0 0 0 .3 .3M60.4 202.9a.32 .32 0 0 0-.3 .3 .32 .32 0 0 0 .3 .3M60.4 205.4a.32 .32 0 0 0-.3 .3 .32 .32 0 0 0 .3 .3M60.4 207.9a.3 .3 0 0 0-.3 .3 .3 .3 0 0 0 .3 .3M60.4 205.4a.32 .32 0 0 1 .3 .3 .32 .32 0 0 1-.3 .3M60.4 202.9a.32 .32 0 0 1 .3 .3 .32 .32 0 0 1-.3 .3M60.4 200.4a.32 .32 0 0 1 .3 .3 .32 .32 0 0 1-.3 .3M60.4 210.4a.3 .3 0 0 1 .3 .3 .3 .3 0 0 1-.3 .3M60.4 207.9a.3 .3 0 0 1 .3 .3 .3 .3 0 0 1-.3 .3M60.6 212.1h1"/>
<path d="M60.6 211.3h1M60.6 211.3v.8M60.6 211.2h1M60.6 211.2v.1M60.7 200.6v.2M60.7 203.1v.2M60.7 205.6v.2M60.7 208.1v.2M60.7 210.6v.2M61.2 212.8h.9M61.2 212.8v.1M61.2 212.4v.4"/>
<path d="M61.2 212.4h.2M61.4 212.4l.5 .1M61.6 211.3h.2M61.6 212.1h.1M61.6 212.1l-.3 .3M61.6 211.3v.8M61.6 212.1l.2 .1M61.6 212.1l-.2 .3M61.6 211.2h.2M61.6 211.2v.1M61.8 211.2h.2M61.8 211.2v.1"/>
<path d="M61.8 212.2h.1M61.8 212.2l.1 .3M61.8 212.2l.1 .1M61.8 211.3v.9M61.8 211.3h.3M61.9 212.5h.1M61.9 212.5l.2 .3M61.9 212.3l.1 .2M61.9 212.3h.2M62 211.2h.1M62 212.5h.1M62 212.5l.1 .3"/>
<path d="M62 211.2l.1 .1M62.1 211.3h.1M62.1 212.5h.1M62.1 212.3h.1M62.1 212.8h.1M62.1 211.3v1M62.1 212.3v.2M62.1 212.5l.1 .2-.1 .1M62.1 212.5l.1 .2M62.2 212.7v.2M62.2 212.8h.1M97.9 213.1v1.7"/>
<path d="M97.9 214.3h.1M97.9 213.6h.1M97.9 214.2h.1M97.9 213.7h.1M115 207.8v.2l.4 .1M115 207.5h.1M115 207.1h.1M115 207.5v.4M115 207.5l.3-.2-.2 .2M115.1 206.7h.1M115 207.9h.1M115.1 206.9l.1 .1"/>
<path d="M115.1 206.9h.1M115.1 207.6l.2-.1-.2 .2M115.1 207.9h.1M115.1 206.7v.1M115.1 206.6l.2 .2M115.1 206.9v.2M115.1 207.5v.1M115.1 207.7h.1M115.1 207.6v.1M115.1 206.6l-.1 .5M115.1 206.8v.1M115.1 207.8h.1"/>
<path d="M115.1 207.8l-.1 .1M115.1 206.8h.1M115.1 207.8v.1M115.2 207l-.1 .1M115.2 207l.1 .3M115.2 207.9h.1M115.2 208h.1M115.2 206.8h.1M115.2 207h.1M115.2 206.8l.2 .1M115.2 206.8v.2M115.2 207.9v.1"/>
<path d="M115.2 208l.2 .1M115.2 207l.2 .2M115.3 207.6l-.2 .1M115.3 207.3l-.3 .2M115.3 207.3v.3M115.3 206.8h.1M115.3 207.6h.1M115.3 207.3h.1M115.4 208.1h.1M115.4 206.8v.1M115.4 207.2l.3 .2M115.4 206.9l-.2 .1"/>
<path d="M115.4 206.8h.1M115.4 207.8l-.2 .1M115.4 206.9l21.8-12.6-21.8 12.6M115.4 207.8l.3 .1M115.4 206.9h.1M115.5 207.8l-.3 .2M115.7 207.9l-.3 .2M115.7 207.9l.2 .3M115.7 208.3h.1M115.7 208.3l.2-.1-.2 .1M115.7 207.1h.1M115.7 208.4h.1"/>
<path d="M115.7 208.3l.2 .1M115.7 207.1l.2 .2M115.7 208.4l.3 .2 .1-.1M115.7 208.3v.1M115.8 207.9l41.8-24.1-41.8 24.1M115.8 207.5h.2M115.8 207.1l.2 .1M115.8 207.5v.4M115.8 207.9l.2 .3M115.8 207.5h.1M115.8 207.9h.1M115.9 207.3h.1"/>
<path d="M115.9 208.4h.1M115.9 208.2h.1M115.9 207.3l-.2 .1M115.9 208.2v.2M116 207.2v.1M116 208.3v.1M116 208.3h.1M116 208.4v.1M116 207.4h.1M116 208.2h.1M116 208.4h.1M116 207.3v.1"/>
<path d="M116 207.5h.1M116 207.5l.1 .2M116 208.1l41.9-24.2-41.8 24.2M116 207.3h.1M116 208.1v.1M116 207.2l.1 .1M116 208.3l.1 .1M116 208.1h.1M116.1 208.4l-.1 .1M116.1 207.3l-.1 .1M116.1 208.4h-.1M116.1 207.3v.1"/>
<path d="M116.1 208.1h.1M116.1 208.4h.1M116.1 208.1v.4M116.1 207.3v.4M116.1 208.5l42.2-24.3-42.2 24.4M116.1 207.7h.1M116.1 208.2h.1M174.3 216l-21.6 12.4M174.3 216l-21.5 12.4M174.3 216l.2 .2M174.5 216.2l-21.5 12.4M174.5 216.2h.1"/>
<path d="M174.6 216.2h.1M174.6 216.2l-21.5 12.4M174.7 216.1h.1M174.7 215.9h.3M174.9 215.9l-.2 .2M175 216.4h.1M175 216.3v.1M175 215.9v.1M175 216.4l-21.6 12.4M175 216l-21.9 12.7M175 216.4l-21.9 12.6M175 216l-21.9 12.6"/>
<path d="M175 215.9l-.3 .2M175 216h.1M175 216.4l-21.5 12.4M175 216.4l.3 .1M175.3 216.5l-21.5 12.5M175.3 216.5h.2M175.7 216.3v.1M175.7 216.4l-.2 .1M175.7 216h.1M176 216.1h.1M176 215.9l-.2 .1M176 216.1l-.3 .2"/>
<path d="M176 216.1l.1 .1M176.1 216.2h.1M176.4 216l-.3 .2M197 202.9l-20.5 11.8M197 202.9l.2 .1M197.1 203.2l.2 .3M197.2 203l-20.7 12M197.2 203l.1 .1M197.3 203.1v.1M197.3 203.1h.1M197.3 203.1l-20.8 12 20.8-11.9M197.3 203.1l-20.8 12"/>
<path d="M197.3 203.2h.1M197.3 203.2l-20.8 12M197.3 203.5h.1M197.7 203.3h.1M197.7 203.3l-21.2 12.2M197.7 203.3l.3 .2M197.7 204.2h.1M197.7 204.2l.1 .2M198 204.3h.1M198 203.5l-21.5 12.4M198 203.5v.1M198 204.3v.1"/>
<path d="M198 204.4h.1M198 204h.1M198 204l-44.5 25.7M198 204.3l-44.2 25.5M198 204.3l-44.2 25.6M198 204.4l-44.2 25.5M198 204.8l-44.2 25.5M198 204l-44.2 25.4M198 203.6l-44.2 25.6M198 203.6v.4M198 204.4v.4M198 204.4l-44.2 25.6"/>
<path d="M152.7 228.8v.1M152.7 229.2v.1M152.7 228.8h.1M152.7 229.3h.1M152.7 229.2h.1M152.7 229.3v.4l.3 .2M152.7 229.6l.1 .1M152.7 228.9h.1M152.7 228.6h.1M152.7 228.9l.2-.1-.1 .1M152.7 228.5h.1M152.7 229.2l.3-.1-.2 .2"/>
<path d="M152.7 229.5h.1M152.7 228.5v.1M152.7 229.5v.1M152.7 229.2l.1 .1M152.8 228.7l.2 .4M152.8 228.7h.1M152.8 229.2l-.1 .1M152.8 229.5v.1M152.8 229.7h.1M152.8 229.4l.1 .1M152.8 228.7v.2M152.8 229.3v.1"/>
<path d="M152.8 228.4l.2 .2M152.8 228.5h.1M152.8 228.6v.1M152.8 229.4h.1M152.8 228.4l-.1 .1v.3M152.8 229.6h.1M152.8 228.5l.1 .1M152.8 228.5l-.1 .1M152.8 229.6h-.1M152.9 228.6l-.1 .1M152.9 228.6h-.1M152.9 229.7h-.1"/>
<path d="M152.9 229.6l-.1 .1M152.9 228.6h.1M152.9 229.6v.1M152.9 229.5h.1M153 229.6h.1M153 229.7v.1M153 228.6h.1M153 228.7h.1M153 228.6v.1M153 229.6v.1M153 229.8h.1M153 228.6l.1 .1"/>
<path d="M153 228.7l.1 .3M153 229.9h.1M153 229.4l-.1 .1M153 229.1l-.3 .1M153 229.3l-.2 .1M153 229.1v.3M153.1 229.9h.1M153.1 229.8v.1M153.1 228.6h.1M153.1 229h.1M153.1 228.7h-.1M153.1 229.8l.3-.1-.3 .2"/>
<path d="M153.1 229.5l-.1 .1M153.1 229.5l.3 .2M153.1 228.6v.1M153.1 229l.3 .2M153.2 229.6l-.2 .1M153.2 229.6l-.2 .2M153.4 228.9l.2 .1M153.4 228.8v.1M153.4 230h.1M153.4 229.7h.1M153.4 229.2h.1M153.4 229.7l-.3 .2"/>
<path d="M153.4 228.9h.1M153.4 228.8h.1M153.4 228.8l.1 .1M153.4 230l.1 .2M153.4 230.1h.1M153.4 230l.2 .1M153.4 229.7l.2 .3M153.5 228.9h.1M153.5 228.8h.1M153.5 230.2l.3 .1M153.5 230.2h.1M153.5 230.1h.1"/>
<path d="M153.5 228.8l.3 .2M153.5 229.3v.4M153.5 229.7l.1 .3M153.5 229.3h.1M153.5 229.7h.1M153.6 230h-.2M153.6 229.1l-.2 .1M153.6 230.1h.1M153.6 229v.1M153.6 230v.1M153.6 229.1h.1M153.6 229h.1"/>
<path d="M153.6 230h.1M153.6 229.1l.1 .1M153.6 230.2h.1M153.6 230.1v.1M153.7 229.2l-.2 .1M153.7 229h-.1M153.7 230l-.1 .1M153.7 229.2h.1M153.7 229h.1M153.7 229.2l.1 .1M153.7 230h.1M153.7 230.2l.1 .1"/>
<path d="M153.7 230l.1 .1M153.8 229.3v.2M153.8 229.2h.1M153.8 229l-.2 .1M153.8 229.9l-.2 .1M153.8 229.9v.1M153.8 229.9l-.1 .1M153.8 230.3h.1M153.8 230.1l-.2 .1M153.8 229v.1M153.8 229v.2M153.8 229.3h.1"/>
<path d="M153.8 230h.1M153.8 229.9h.1M153.8 230.1v.1M153.8 229.4h.1M153.8 229.1l-.1 .1M153.8 230.2h-.1M153.8 229.1v.1M153.8 229.4v.1M153.8 230.2v.1M153.8 229.5h.1M153.8 229.2v.2M153.8 229.9v.4"/>
<circle cx="60.4" cy="21.1" r=".23"/>
<circle cx="126.6" cy="128.1" r=".22"/>
<circle cx="127.4" cy="128.9" r=".13"/>
<circle cx="190.6" cy="128.1" r=".22"/>
<circle cx="175.9" cy="144.2" r=".17"/>
<circle cx="115.6" cy="207.6" r=".17"/>
<circle cx="153.3" cy="229.4" r=".18"/>
</g>
<path d="M125.6 15.1h66M125.6 14.1v5.2M191.6 14.1v5.2M114.9 22.1h10.3M115.9 22.1v105M128.1 94.5v6.9M189.1 94.5v6.9M128.1 100.4h61M22.9 130.1v6.9M22.9 136.1h75M97.9 130.1v6.9M114.9 127.1h10.3" fill="none" stroke="#808080" stroke-width=".2"/>
<g fill="#808080" stroke="#808080" stroke-width=".2">
<path d="M94.6 135.6l3.3 .5-3.3 .5z"/>
<path d="M22.9 136.1l3.3-.5v1z"/>
<path d="M185.8 99.9l3.3 .5-3.3 .5z"/>
<path d="M128.1 100.4l3.3-.5v1z"/>
<path d="M188.3 14.6l3.3 .5-3.3 .5z"/>
<path d="M125.6 15.1l3.3-.5v1z"/>
<path d="M115.4 123.8h1l-.5 3.3z"/>
<path d="M115.9 22.1l.5 3.3h-1z"/>
</g>
<text font-size="8.5" x="142.2" y="279.7">Harpe</text>
<g font-size="5.3">
<text x="38.5" y="9.1">4</text>
<text x="83.5" y="9.1">3</text>
<text x="133.5" y="9.1">2</text>
<text x="178.5" y="9.1">1</text>
<text x="16.2" y="30.8">F</text>
<text x="201.2" y="30.8">F</text>
<text x="16" y="75.1">E</text>
<text x="201.1" y="75.1">E</text>
<text x="15.5" y="125.1">D</text>
<text x="200.6" y="125.1">D</text>
<text x="15.3" y="175.1">C</text>
<text x="200.3" y="175.1">C</text>
<text x="16" y="225.1">B</text>
<text x="201" y="225.1">B</text>
<text x="15.5" y="269.3">A</text>
<text x="200.5" y="269.3">A</text>
<text x="38.5" y="291.1">4</text>
<text x="83.5" y="291.1">3</text>
<text x="133.5" y="291.1">2</text>
<text x="178.5" y="291.1">1</text>
</g>
<g font-size="4.6" fill="#808080">
<text x="151.7" y="14.1">660,00</text>
<text x="114.8" y="81.9" transform="rotate(-90 114.8 81.9)">1050,00</text>
<text x="154.4" y="99.4">610,00</text>
<text x="53.6" y="135.1">750,00</text>
</g>
<text font-size="3.9" x="190.9" y="275.5">A4</text>
<g font-size="2">
<text x="20.6" y="234.6">SAUF INDICATION CONTRAIRE:</text>
<text x="20.6" y="237.1">LES COTES SONT EN MILLIMETRES</text>
<text x="20.6" y="239.6">ETAT DE SURFACE:</text>
<text x="54.4" y="234.6">FINITION:</text>
<text x="101.3" y="237">ANGLES VIFS</text>
<text x="101.3" y="234.5">CASSER LES</text>
<text x="132.6" y="236">NE PAS CHANGER L'ECHELLE</text>
<text x="173.3" y="236.2">REVISION</text>
<text x="20.6" y="242.1">TOLERANCES:</text>
<text x="22.2" y="244.6">LINEAIRES:</text>
<text x="22.2" y="247.1">ANGULAIRES:</text>
<text x="50" y="252">SIGNATURE</text>
<text x="67.2" y="252">DATE</text>
<text x="120" y="252">TITRE:</text>
<text x="20.2" y="256.1">AUTEUR</text>
<text x="32.4" y="256.2">Ratamuse</text>
<text x="34.3" y="252.1">NOM</text>
<text x="65.9" y="256">09/2023</text>
<text x="20.4" y="260.4">VERIF.</text>
<text x="20.4" y="264.5">APPR.</text>
<text x="20.4" y="268.8">FAB.</text>
<text x="20.7" y="273.2">QUAL.</text>
<text x="75.6" y="272.5">MATERIAU:</text>
<text x="119.6" y="272.5">No. DE PLAN</text>
<text x="75.6" y="285.6">MASSE:</text>
<text x="120.1" y="285.6">ECHELLE:1:20</text>
<text x="164.5" y="285.6">FEUILLE 1 SUR 1</text>
</g>
</svg>
